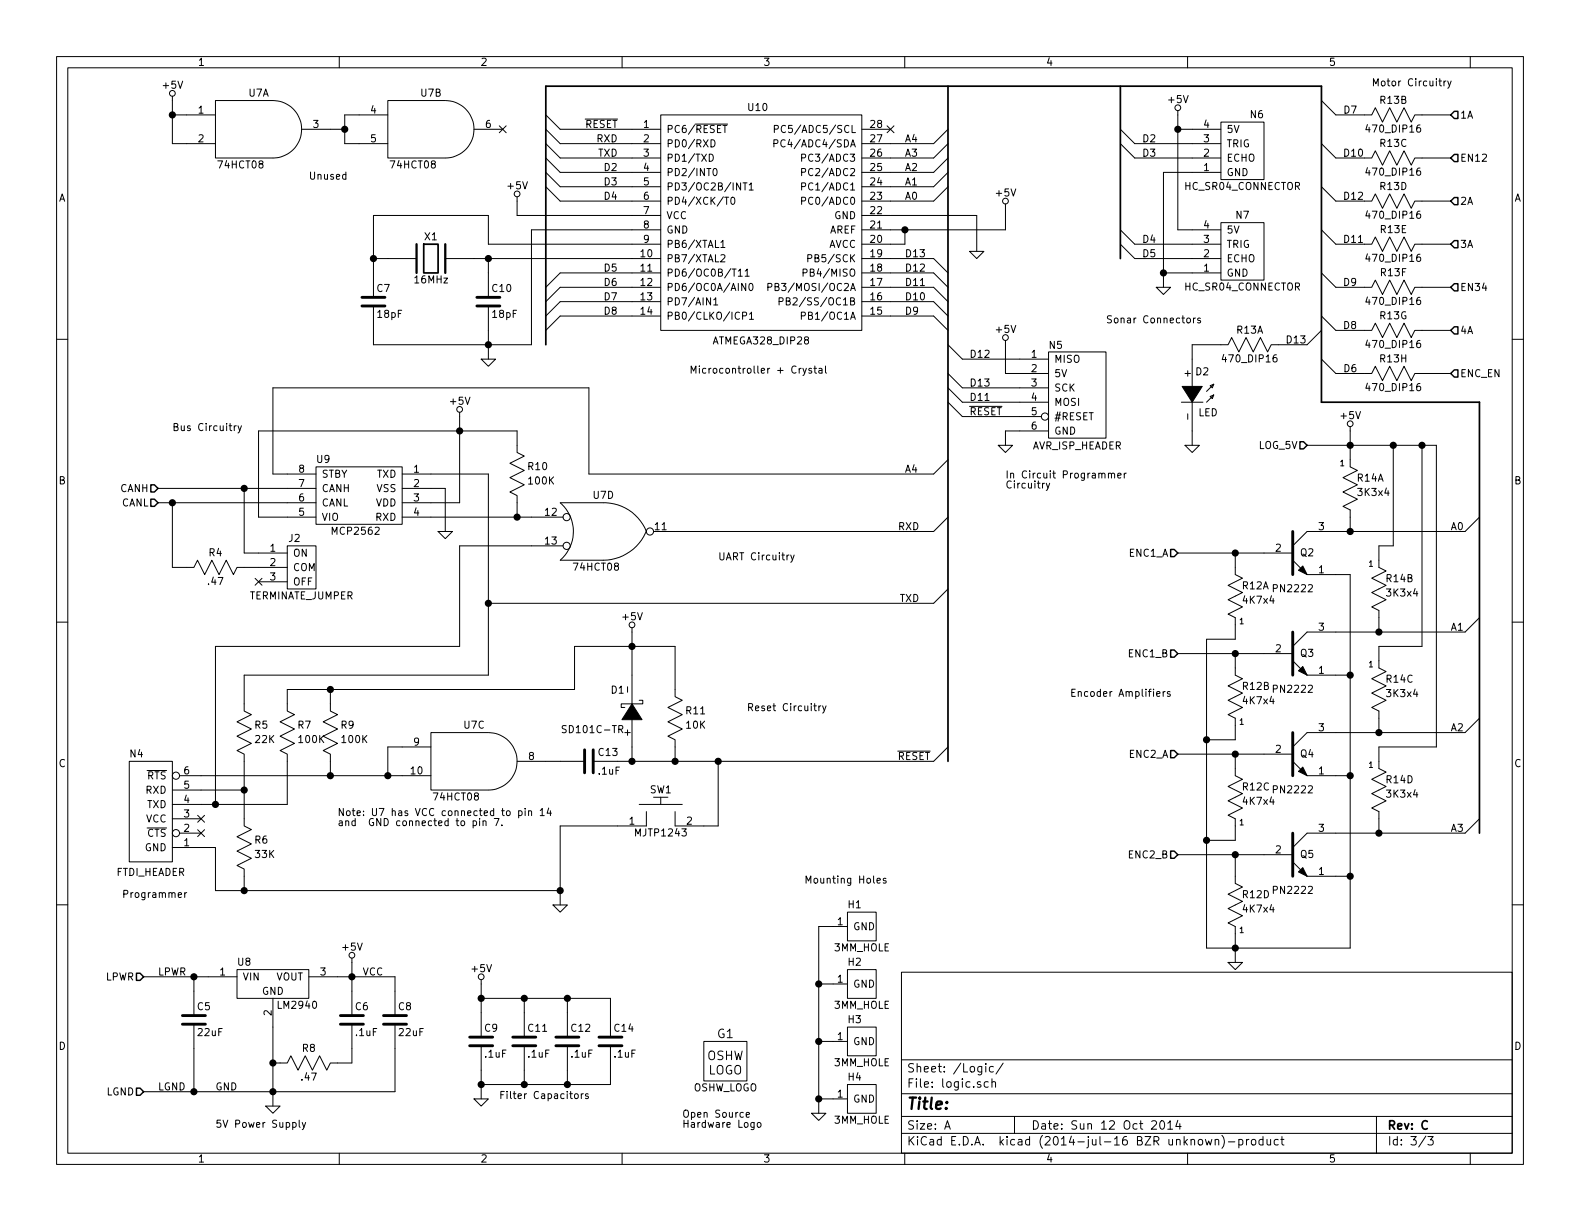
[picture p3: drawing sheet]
<svg xmlns="http://www.w3.org/2000/svg" width="279mm" height="216mm" viewBox="0 0 279 216" stroke-linecap="round" stroke-linejoin="round" font-family="sans-serif">
<g fill="none" stroke="#000" stroke-width=".18">
<path d="M10 10h259.4v195.9h-259.4zM12 12h255.4v191.9h-255.4zM30.5 17v8.4h7.6M48.3 17.8h-10.2v10.1h10.2M48.3 17.8a5.1 5.1 0 0 1 5 5.1 5.1 5.1 0 0 1-5 5M60 10v2M78.7 17.8h-10.1v10.1h10.1M78.8 17.8a5.1 5.1 0 0 1 5 5.1 5.1 5.1 0 0 1-5 5M110 10v2M160 10v2M208.3 19.6v21h7.6M210 10v2"/>
<path d="M233.7 17.8l2.5 2.5h6.4l.6-1.2 1.3 2.5 1.2-2.5 1.3 2.5 1.3-2.5 1.3 2.5 .6-1.3h6.3M254.4 14.3h.5M254.6 13.9v1.1l.3 .2M255.3 14.3v.9M255.7 14.3l-.4 .3M256 14.3l.3 .9M256.6 14.3l-.4 1.2-.2 .1M260 10v2M30.5 20.3h7.6M53.3 22.9h7.7M68.6 20.3h-7.6v5.1h7.6M83.8 22.9h5.1"/>
<path d="M88.3 22.3l1.2 1.2M89.5 22.3l-1.2 1.2M91.4 34.8v3.3h25.4M96.5 27.9l2.6 2.6h17.7M96.5 25.4l2.6 2.5h17.7M96.5 22.9l2.6 2.5h17.7M96.5 20.3l2.6 2.6h17.7M96.5 30.5l2.6 2.5h17.7M96.5 33l2.6 2.6h17.7M103.5 21.1h5.7M116.8 20.3h35.6v38.1h-35.6zM122.9 21.9h5.8"/>
<path d="M125.4 27.3a.64 .64 0 0 1 .7 .6 .64 .64 0 0 1-.7 .6zM125.7 24.7a.64 .64 0 0 1 .7 .6 .64 .64 0 0 1-.7 .7zM126.2 29.9l.2-.1a.67 .67 0 0 1 .4 .6 .67 .67 0 0 1-.4 .7l-.2-.2-.1-.3zM127.8 22.2h.7M128.1 34.9h.8M129.3 35l.2-.1a.67 .67 0 0 1 .5 .6 .67 .67 0 0 1-.5 .6l-.2-.1-.1-.3zM131.4 32.3h.7M131.7 32.3v1.3M132.5 32.7l.3-.4v1.3M132.5 33.6h.7M136.9 25.4l.6-.1v-.5l-.6-.1v1.3M136.9 22.8h.6l.1-.5-.7-.1v1.2"/>
<path d="M141.8 35.5h.6v-.5l-.6-.1v1.2M141.8 33l.6-.1v-.5l-.6-.1v1.3M141.8 30.5l.6-.1v-.5l-.6-.1v1.3M141.8 27.9l.6-.1v-.4l-.6-.1v1.2M152.4 22.9h5.1M152.4 38.1h20.3v6.4M156.9 22.3l1.2 1.2M158.1 22.3l-1.2 1.2M167.6 27.9l-2.5 2.6h-12.7M167.6 25.4l-2.5 2.5h-12.7M167.6 22.9l-2.5 2.5h-12.7M167.6 30.5l-2.5 2.5h-12.7"/>
<path d="M167.6 33l-2.5 2.6h-12.7M177.8 36.1v4.5h-25.4M198.1 25.4l2.6 2.5h15.2M198.1 22.9l2.6 2.5h15.2M208.3 22.9h7.6M215.9 39.4h7.6v10.1h-7.6zM215.9 21.6h7.6v10.2h-7.6zM215.9 30.5h-10.2v20.3M233.7 25.4l2.5 2.5h6.4l.6-1.2 1.3 2.5 1.2-2.5 1.3 2.5 1.3-2.5 1.3 2.5 .6-1.3h6.3M233.7 33l2.5 2.6h6.4l.6-1.3 1.3 2.5 1.2-2.5 1.3 2.5 1.3-2.5 1.3 2.5 .6-1.2h6.3M10 60h2M66 45.7h7.7"/>
<path d="M78.7 45.7h38.1M86.4 45.7v6.9M86.4 54.1v9.4M116.8 48.3h-17.7l-2.6 2.5M116.8 43.2h-30.4v-5.1h-20.4v14.5M116.8 40.6h-22.8v20.4h-28v-6.9M116.8 50.8h-17.7l-2.6 2.5M116.8 53.3h-17.7l-2.6 2.6M116.8 55.9h-17.7l-2.6 2.5M126.2 53l.4-.3v1.2M126.2 53.9h.7M127.5 42.8l.3-.3v1.3"/>
<path d="M127.5 45.1l.5-.1 .1 .1 .1 .3-.8 .9h.8M127.5 43.8h.7M130.6 47.9l.3-.3v1.2M130.6 48.8h.7M131.3 55.9l.6-.1 .1-.5-.7-.1v1.3M131.8 47.9l.3-.3v1.2M131.8 48.8h.7M131.9 50.1v1.3l-.7-1.3v1.3M132.5 50.2l.2-.1a.67 .67 0 0 1 .5 .6 .67 .67 0 0 1-.5 .7l-.2-.1-.1-.4zM132.5 55.5l.4-.3v1.3M132.5 56.5h.7M135.8 50.8l.6-.1v-.5l-.6-.1v1.3"/>
<path d="M137.8 53.3l.6-.1v-.4l-.6-.1v1.2M139 53.2l.6-.1v-.3l-.6-.1v1.2h.5l.2-.1 .1-.3-.3-.3M141.7 55.9l.6-.1 .1-.5-.7-.1v1.3M142 48.2h.6l.1-.5-.7-.1v1.2M142.8 45.7l.7-.1v-.5l-.7-.1v1.3M152.4 48.3h12.7l2.5 2.5M152.4 45.7h12.7l2.5 2.6M152.4 50.8h12.7l2.5 2.5M152.4 53.3h12.7l2.5 2.6M152.4 55.9h12.7l2.5 2.5M160 40.6v2.6h-7.6M171.4 44.5h2.6l-1.3 1.2z"/>
<path d="M198.1 43.2l2.6 2.5h15.2M198.1 40.6l2.6 2.6h15.2M204.5 50.8h2.5l-1.3 1.3zM205.7 48.3h10.2M209.9 56.4l.2-.2 .3 .2 .1 .4-.1 .2-.3 .1-.2-.1zM211 56.2v.9M211.4 56.2l-.4 .3M212.3 56.3l-.3-.1-.2 .2v.2l.5 .1v.3h-.5M233.7 40.6l2.5 2.6h6.4l.6-1.3 1.3 2.6 1.2-2.6 1.3 2.6 1.3-2.6 1.3 2.6 .6-1.3h6.3M233.7 48.3l2.5 2.5h6.4l.6-1.3 1.3 2.6 1.2-2.6 1.3 2.6 1.3-2.6 1.3 2.6 .6-1.3h6.3M233.7 55.9l2.5 2.5h6.4l.6-1.2 1.3 2.5 1.2-2.5 1.3 2.5 1.3-2.5 1.3 2.5 .6-1.3h6.3M233.7 58.4l-2.6 2.6h-6.3l-.6 1.2-1.3-2.5-1.3 2.5-1.3-2.5-1.2 2.5-1.3-2.5-.6 1.3h-6.4v7.6"/>
<path d="M267.4 60h2M41.4 75.3v.8M41.8 75.3l-.4 .2M42.1 75.3l.3 .8M42.7 75.3l-.4 1.2-.2 .1M81.3 72.9v16h-10.2M85.1 63.5h2.5l-1.2 1.3zM141.7 65.1l-.4 .3M142 65.1l.3 .9M142.6 65.1l-.4 1.2-.2 .1M143.5 65.2l-.3-.1-.2 .2 .1 .2 .4 .1v.3h-.5M143.9 65.1h.5"/>
<path d="M144.1 64.7v1.1l.3 .2M144.8 65.2h.5l.1 .8M145.4 65.4l-.6 .2v.1l.2 .3 .4-.1M146 64.7v1.1l.2 .2M167.6 61l2.6 2.5h15.2M167.6 66l2.6 2.6h15.2M167.6 68.6l2.6 2.5h15.2M167.6 71.1l2.6 2.6h13.9M171.4 71.9h5.8M176.5 78.7h2.6l-1.3 1.3zM177.8 60.2v5.8h7.6M185.4 62.2h10.2v15.3h-10.2z"/>
<path d="M185.4 76.2h-7.6v2.5M208.9 71.1h3.8M209.5 78.7h2.6l-1.3 1.3zM210.8 71.1v7.6M214 70.1l.6-.2-.2 .6zM214 68.2l.6-.3-.2 .7zM214.6 69.9l-1.2 1.2M214.6 67.9l-1.2 1.3M231.1 78.7h22.9v53.4h-10.2v3.8l1.3 .6-2.5 1.3 2.5 1.3-2.5 1.2 2.5 1.3-2.5 1.3 1.2 .6v3.8M233.7 63.5l2.5 2.5h6.4l.6-1.2 1.3 2.5 1.2-2.5 1.3 2.5 1.3-2.5 1.3 2.5 .6-1.3h6.3M238.8 75.4v7.2l1.2 .6-2.5 1.3 2.5 1.2-2.5 1.3 2.5 1.3-2.5 1.2 1.3 .7v3.8M246.4 78.7v17.8h-2.6v3.8l1.3 .7-2.5 1.2 2.5 1.3-2.5 1.3 2.5 1.2-2.5 1.3 1.2 .7v3.8"/>
<path d="M251.5 78.7v35.6h-7.7v3.8l1.3 .6-2.5 1.3 2.5 1.3-2.5 1.3 2.5 1.2-2.5 1.3 1.2 .6v3.8M27.9 86.4h28M27.9 88.9h28M30.5 88.9v11.4h3.8l.6-1.2 1.3 2.5 1.3-2.5 1.2 2.5 1.3-2.5 1.3 2.5 .6-1.3h8.9M43.2 86.4v11.4h7.6M50.8 96.5h5.1v7.6h-5.1zM55.9 82.6h15.2v10.1h-15.2zM55.9 91.4h-10.2v-15.2h45.7v3.8l1.3 .6-2.5 1.3 2.5 1.3-2.5 1.3 2.5 1.2-2.5 1.3 1.2 .6v3.8M71.1 83.8h15.3v35.6h-43.2v6.3l1.2 .7-2.5 1.2 2.5 1.3-2.5 1.3 2.5 1.2-2.5 1.3 1.3 .7v12.7l1.2 .6-2.5 1.3 2.5 1.2-2.5 1.3 2.5 1.3-2.5 1.2 1.3 .7v3.8M71.1 86.4h7.6v7.6M71.1 91.4h28.5M77.5 94h2.5l-1.3 1.3z"/>
<path d="M99.6 96.5h-18.3v17.8h-43.2v27.9M106.7 88.9h-7.6a6.7 6.7 0 0 1 0 10.1M106.7 88.9a8 8 0 0 1 7.6 5.1M114.3 94a8.3 8.3 0 0 1-7.6 5.1h-7.6M139.5 98.1l-.3 .3M139.8 98.1l.3 .9M140.4 98.1l-.4 1.2-.2 .1M167.6 81.3l-2.5 2.5h-61v-15.2h-55.8v15.2h7.6M167.6 91.4l-2.5 2.6h-49.5M185 85.4l.3 .9M185.6 85.4l-.4 1.2-.2 .1M196 83.8l.2-.1h.3v.8"/>
<path d="M196 83.7v.8M196.5 83.8l.2-.1h.3l.1 .8M197.7 84.1l.5-.1v-.3h-.4l-.1 .1v.7h.5M198.8 83.7v.8M199.2 83.7l-.4 .2M208.3 97.8h20.3M218.4 97.8v3.8l1.3 .6-2.5 1.3 2.5 1.3-2.5 1.2 2.5 1.3-2.5 1.3 1.2 .6v3.8h-5v54.6h25.4v-66h-7.7l-2.5-2.5M261.6 91.4l-2.5 2.6h-28l-2.5 2.5M10 110h2M45.1 102.3l1.2 1.2M45.7 102.9h5.1M46.3 102.3l-1.2 1.2"/>
<path d="M111.8 111v13.5M167.6 104.1l-2.5 2.6h-78.7M208.3 115.6h20.3M218.4 115.6v3.8l1.3 .6-2.5 1.3 2.5 1.3-2.5 1.2 2.5 1.3-2.5 1.3 1.2 .6v3.8h-5M228.6 116.8l2.5 2.6h7.7M261.6 109.2l-2.5 2.6h-28l-2.5 2.5M267.4 110h2M22.9 134.6h7.6v17.8h-7.6zM26 136.2h3.5M30.5 139.7h12.7M31.7 137.2h44.5M58.4 121.9v3.8l1.3 .7-2.6 1.2 2.6 1.3-2.6 1.3 2.6 1.2-2.6 1.3 1.3 .7v3.8"/>
<path d="M76.2 132.1h-7.6v5.1M86.4 129.5h-10.2v10.2h10.2M86.4 129.5a5.1 5.1 0 0 1 5 5.1 5.1 5.1 0 0 1-5 5.1M91.4 134.6h12M100.1 128.3l-.6 .1v.4l.5 .2 .1 .3-.2 .3-.5-.1M111.8 127v7.6M113 123.8h.7v.7h-3.8v.6h.6M119.4 134.6v-3.8l-1.3-.6 2.5-1.3-2.5-1.3 2.5-1.2-2.5-1.3 2.5-1.3-1.2-.6v-8.9h-17.8v7.6h-50.8v3.8l1.3 .7-2.6 1.2 2.6 1.3-2.6 1.3 2.6 1.2-2.6 1.3 1.3 .7v8.8h-20.3M127 134.6v11.5h-7.6v-2.6M143.9 124.8h.5M144.1 124.4v1.1l.3 .2M144.8 124.8v.9"/>
<path d="M145.2 124.8l-.4 .3M145.5 124.8l.3 .9M146.1 124.8l-.5 1.2-.1 .1M158.7 132.8h5.8M167.6 132.1l-2.5 2.5h-60.2M204.5 122.7l.6-.1v-.2l-.4-.1-.2 .2 .1 .6h.5M205.7 122.3v.8M206 122.3l-.3 .2M206.9 122.4l-.3-.1-.2 .2 .1 .2 .4 .1v.3h-.5M208.3 133.4h20.3M218.4 133.4v3.8l1.3 .6-2.5 1.3 2.5 1.2-2.5 1.3 2.5 1.3-2.5 1.2 1.2 .7v3.8h-5M228.6 134.6l2.5 2.6h7.7"/>
<path d="M261.6 127l-2.5 2.5h-28l-2.5 2.6M10 160h2M26 146.4h3.5M30.5 149.9h7.6v7.6h61M30.5 144.8h5.1M31.5 158.3l.6-.2v-.2l-.4-.1-.2 .2 .1 .6h.5M31.7 147.3h3.9M32.7 157.8v.9M33 157.8l-.3 .3M35 144.2l1.2 1.2M35 146.7l1.2 1.2M36.2 144.2l-1.2 1.2"/>
<path d="M36.2 146.7l-1.2 1.2M83.7 145.2l.3-.1 .3 .3-.1 .5h-.5M83.7 145.1v1.3M84.8 145.1v.9M85.4 145.3l.2-.2 .3 .1 .1 .8M85.4 145.1v.9M87.4 144.7h.8l-.5 1.3M88.7 145.9v.1M91.7 143.4h.4l.2 .2-.1 .5h-.5M91.7 143.4v1.2M92.9 143v.1M92.9 143.4v.8"/>
<path d="M93.5 143.5l.1-.1h.4v.8M93.5 143.4v.8M95.5 143.3l.4-.3v1.2M95.5 144.2h.7M97 142.9l-.3 .9h.8M97.3 143.4v.8M113 142.2h7.6M114.3 143.5v2.6h-15.2v13.9M115.6 141h2.5M116.8 141v1.2M155.1 155.7l.6-.1-.1-.2-.3-.1-.2 .2v.6h.5M156.7 155.4l-.3-.1-.2 .2v.2l.5 .1v.3h-.5"/>
<path d="M208.3 151.1h20.3M218.4 151.1v5.1l1.3 .6-2.5 1.3 2.5 1.3-2.5 1.3 2.5 1.2-2.5 1.3 1.2 .6v6.4M228.6 152.4l2.5 2.5h7.7M261.6 144.8l-2.5 2.5h-28l-2.5 2.6M267.4 160h2M25.4 172.7h16.5M34.3 172.7v6.9M41.9 171.5h12.7v5h-12.7zM48.3 176.5v19.1M54.6 172.7h15.2v6.9M62.2 169.4v10.2M85.1 173.2v10.2"/>
<path d="M85.1 176.5h22.8v6.9M92.7 176.5v6.9M97.8 160h2.5l-1.2 1.3zM100.3 176.5v6.9M144.8 174h5.1M149.9 161.3h5v5.1h-5zM149.9 171.5h5v5h-5zM149.9 163.8h-5.1v33.1M159.4 171.9h108v32h-108zM217.2 170.2h2.5l-1.3 1.3zM34.3 181.1v11.9M47 195.6h2.5l-1.2 1.3z"/>
<path d="M51.8 198.6l.3-.1 .3 .2-.2 .6h-.4M52.9 198.1v1l.2 .2M53.4 198.5l.3 .8M54.1 198.5l-.5 1.1-.2 .1M62.2 181.1v6.9h-3.8l-.6 1.2-1.3-2.5-1.3 2.5-1.2-2.5-1.3 2.5-1.3-2.5-.6 1.3h-2.5M69.8 181.1v11.9h-44.4M83.8 194.3h2.6l-1.3 1.3zM85.1 184.9v9.4M92.7 184.9v6.9M100.3 184.9v6.9M101.7 193.5l.3-.1 .3 .2v.4l-.3 .3-.3-.2zM102.8 193.4v.9"/>
<path d="M103.1 193.4l-.3 .2M104 193.5l-.3-.1-.2 .2 .1 .2 .4 .1v.3h-.5M107.9 184.9v6.9h-22.8M124.5 184.2h7.6v6.9h-7.6zM132 197.1l.5-.1v-.2l-.4-.1-.1 .2v.6h.5M133.3 198.5v1.1l-.5 .1M133.3 198.6l-.3-.1-.2 .2 .1 .6h.4M134 198.6l.1-.1 .4 .1 .1 .5-.2 .2h-.3l-.1-.1zM143.5 196.9h2.5l-1.2 1.2zM144.8 184.2h5.1M144.8 194.3h5.1M149.9 181.6h5v5.1h-5z"/>
<path d="M149.9 191.8h5v5.1h-5zM159.4 197.4h108M159.4 193.4h108M159.4 187.4h108M167.1 199.7l.4-1.5 .5 1.5M167.2 199.2h.7M174.3 188.1v.1M174.3 188.6v1M174.8 191.3h-.5l-.3 .2 .1 .6 .2 .2 .5-.1M175.4 191.4l.2-.1h.4v1M175.4 190.8v1.5M175.7 188.6h-.5l-.2 .2v.6l.2 .2 .5-.1"/>
<path d="M177.4 188l-1.3 1.9M179.4 197.4v3M203.7 198.3l.2-.1h.3l.3 .4-.9 1.1h.9M205.2 198.3l.2-.1a.81 .81 0 0 1 .6 .6 .81 .81 0 0 1-.3 .8l-.1 .1a.79 .79 0 0 1-.4-1.4zM206.5 198.6l.4-.4v1.5M206.5 199.7h.9M208.3 198.1l-.4 1.1h1M208.6 198.7v1M243.4 197.4v6.5M60 203.9v2M110 203.9v2M159.4 200.4h108"/>
<path d="M160 203.9v2M210 203.9v2M213.2 201.5l.3 1 .2-.7 .3 .7 .3-1M214.9 201.6l.2-.1h.4v1M214.9 201.5v1M216.1 200.8a1.71 1.71 0 0 1 0 2.2M217.2 201.9h1.2M219.1 201.5h.4l.3 .3-.1 .6h-.6M219.1 201.5v1.5M220.4 201.5v1M220.9 201.5l-.5 .3M221.4 201.6l.2-.1 .4 .1 .1 .6-.2 .2-.3 .1-.2-.2z"/>
<path d="M223.3 201.5h-.4l-.3 .3 .1 .5 .2 .2 .4-.1M223.3 201v1.5M224.1 201.5v.9l.4 .1 .2-.2M224.7 201.5v1M226 201.5h-.4l-.3 .3 .1 .5 .2 .2 .4-.1M226.5 201.5h.6M226.7 201v1.3l.4 .2M252.1 200.9l-1.2 1.9M252.5 201h.9l-.5 .5 .5 .2v.6l-.2 .2-.7-.2M260 203.9v2"/>
<circle cx="30.5" cy="16.5" r=".51"/>
<circle cx="208.3" cy="19.1" r=".51"/>
<circle cx="91.4" cy="34.3" r=".51"/>
<circle cx="177.8" cy="35.6" r=".51"/>
<circle cx="177.8" cy="59.7" r=".51"/>
<circle cx="81.3" cy="72.4" r=".51"/>
<circle cx="184.8" cy="73.7" r=".63"/>
<circle cx="238.8" cy="74.9" r=".51"/>
<circle cx="100.2" cy="96.5" r=".63"/>
<circle cx="100.2" cy="91.4" r=".63"/>
<circle cx="114.9" cy="94" r=".63"/>
<circle cx="111.8" cy="110.5" r=".51"/>
<circle cx="31.1" cy="137.2" r=".63"/>
<circle cx="31.1" cy="147.3" r=".63"/>
<circle cx="62.2" cy="168.9" r=".51"/>
<circle cx="85.1" cy="172.7" r=".51"/>
</g>
<path d="M209 68.3h3.6l-1.8 2.8zM229.6 118.6l.8-.7 .7 1.5zM229.6 100.8l.8-.7 .7 1.5zM111.8 124.5l1.7 2.8h-3.5zM229.6 136.4l.8-.8 .7 1.6zM229.6 154.2l.8-.8 .7 1.5z" fill="#000" stroke="#000" stroke-width=".18"/>
<g fill="none" stroke="#000" stroke-width=".51">
<path d="M64 54.1h4.1M64 52.6h4.1M84.3 54.1h4.1M84.3 52.6h4.1M228.6 94v7.6M228.6 111.8v7.6M103.4 132.6v4.1M104.9 132.6v4.1M228.6 129.5v7.7M228.6 147.3v7.6M32.3 179.6h4M60.2 179.6h4.1"/>
<path d="M67.8 179.6h4.1M32.3 181.1h4M60.2 181.1h4.1M67.8 181.1h4.1M83.1 184.9h4M83.1 183.4h4M90.7 184.9h4M90.7 183.4h4M98.3 184.9h4.1M98.3 183.4h4.1M105.9 184.9h4.1M105.9 183.4h4.1"/>
</g>
<path d="M73.7 43.2v5.1M78.7 43.2v5.1" fill="none" stroke="#000" stroke-width=".41"/>
<path d="M167.6 15.2v119.4M198.1 15.2v30.5M74.9 43.2h2.6v5.1h-2.6zM96.5 61v-45.8h137.2v55.9h27.9v76.2" fill="none" stroke="#000" stroke-width=".3"/>
<g fill="none" stroke="#000" stroke-width=".25">
<path d="M257.2 19.7h.6v1.3h-.6l-.7-.7zM257.2 27.3h.6v1.3h-.6l-.7-.7zM257.2 34.9h.6v1.3h-.6l-.7-.6zM257.2 42.5h.6v1.3h-.6l-.7-.6zM257.2 50.2h.6v1.2h-.6l-.7-.6zM257.2 57.8h.6v1.3h-.6l-.7-.7zM229.9 78.1h.6l.6 .6-.6 .7h-.6zM257.2 65.4h.6v1.3h-.6l-.7-.7zM26.7 85.7h.6l.6 .7-.6 .6h-.6zM26.7 88.3h.6l.6 .6-.6 .6h-.6zM207 97.2h.6l.7 .6-.7 .6h-.6zM207 114.9h.6l.7 .7-.7 .6h-.6z"/>
<path d="M207 132.7h.6l.7 .7-.7 .6h-.6zM207 150.5h.6l.7 .6-.7 .7h-.6zM24.1 172.1h.7l.6 .6-.6 .7h-.7zM24.1 192.4h.7l.6 .6-.6 .7h-.7z"/>
</g>
<g fill="#000" stroke="#000" stroke-width=".25">
<circle cx="30.5" cy="20.3" r=".51"/>
<circle cx="61" cy="22.9" r=".51"/>
<circle cx="208.3" cy="22.9" r=".51"/>
<circle cx="66" cy="45.7" r=".51"/>
<circle cx="86.4" cy="45.7" r=".51"/>
<circle cx="160" cy="40.6" r=".51"/>
<circle cx="205.7" cy="48.3" r=".51"/>
<circle cx="81.3" cy="76.2" r=".51"/>
<circle cx="86.4" cy="61" r=".51"/>
<circle cx="238.8" cy="78.7" r=".51"/>
<circle cx="246.4" cy="78.7" r=".51"/>
<circle cx="251.5" cy="78.7" r=".51"/>
<circle cx="30.5" cy="88.9" r=".51"/>
<circle cx="43.2" cy="86.4" r=".51"/>
<circle cx="91.4" cy="91.4" r=".51"/>
<circle cx="218.4" cy="97.8" r=".51"/>
<circle cx="238.8" cy="94" r=".51"/>
<circle cx="86.4" cy="106.7" r=".51"/>
<circle cx="111.8" cy="114.3" r=".51"/>
<circle cx="218.4" cy="115.6" r=".51"/>
<circle cx="238.8" cy="119.4" r=".51"/>
<circle cx="243.8" cy="111.8" r=".51"/>
<circle cx="43.2" cy="139.7" r=".51"/>
<circle cx="58.4" cy="121.9" r=".51"/>
<circle cx="58.4" cy="137.2" r=".51"/>
<circle cx="68.6" cy="137.2" r=".51"/>
<circle cx="111.8" cy="134.6" r=".51"/>
<circle cx="119.4" cy="134.6" r=".51"/>
<circle cx="127" cy="134.6" r=".51"/>
<circle cx="213.4" cy="130.8" r=".51"/>
<circle cx="218.4" cy="133.4" r=".51"/>
<circle cx="238.8" cy="137.2" r=".51"/>
<circle cx="243.8" cy="129.5" r=".51"/>
<circle cx="38.1" cy="142.2" r=".51"/>
<circle cx="43.2" cy="157.5" r=".51"/>
<circle cx="99.1" cy="157.5" r=".51"/>
<circle cx="213.4" cy="148.6" r=".51"/>
<circle cx="218.4" cy="151.1" r=".51"/>
<circle cx="238.8" cy="154.9" r=".51"/>
<circle cx="243.8" cy="147.3" r=".51"/>
<circle cx="34.3" cy="172.7" r=".51"/>
<circle cx="62.2" cy="172.7" r=".51"/>
<circle cx="85.1" cy="176.5" r=".51"/>
<circle cx="92.7" cy="176.5" r=".51"/>
<circle cx="100.3" cy="176.5" r=".51"/>
<circle cx="144.8" cy="174" r=".51"/>
<circle cx="218.4" cy="167.6" r=".51"/>
<circle cx="34.3" cy="193" r=".51"/>
<circle cx="48.3" cy="193" r=".51"/>
<circle cx="48.3" cy="188" r=".51"/>
<circle cx="85.1" cy="191.8" r=".51"/>
<circle cx="92.7" cy="191.8" r=".51"/>
<circle cx="100.3" cy="191.8" r=".51"/>
<circle cx="144.8" cy="194.3" r=".51"/>
<circle cx="144.8" cy="184.2" r=".51"/>
</g>
<text font-size="2.8" x="160.4" y="196.2">Title:</text>
<g font-size="2.1">
<text x="126.9" y="183.6">G1</text>
<text x="125" y="187.5">OSHW</text>
<text x="125.1" y="190">LOGO</text>
<text x="160.4" y="189.6">Sheet: /Logic/</text>
<text x="160.4" y="192.3">File: logic.sch</text>
<text x="160.4" y="202.5">KiCad E.D.A. kicad (2014-jul-16 BZR unknown)-product</text>
<text x="160.4" y="199.7">Size: A</text>
<text x="182.4" y="199.7">Date: Sun 12 Oct 2014</text>
<text x="245.4" y="199.7">Rev: C</text>
<text x="245.4" y="202.5">Id: 3/3</text>
</g>
<g font-size="1.8">
<text x="35" y="11.6">1</text>
<text x="85" y="11.6">2</text>
<text x="135" y="11.6">3</text>
<text x="185" y="11.6">4</text>
<text x="235" y="11.6">5</text>
<text x="28.9" y="15.7">+5V</text>
<text x="44" y="17.1">U7A</text>
<text x="74.4" y="17.1">U7B</text>
<text x="242.6" y="15.2">Motor Circuitry</text>
<text x="35.1" y="20.1">1</text>
<text x="55.4" y="22.6">3</text>
<text x="65.6" y="20.1">4</text>
<text x="85.9" y="22.6">6</text>
<text x="103.3" y="22.6">RESET</text>
<text x="113.8" y="22.6">1</text>
<text x="117.9" y="23.5">PC6/RESET</text>
<text x="132.4" y="19.6">U10</text>
<text x="138.6" y="23.5">PC5/ADC5/SCL</text>
<text x="154" y="22.6">28</text>
<text x="206.7" y="18.2">+5V</text>
<text x="212.9" y="22.6">4</text>
<text x="216.9" y="23.5">5V</text>
<text x="221.1" y="20.9">N6</text>
<text x="237.8" y="20.1">D7</text>
<text x="242" y="23.4">470_DIP16</text>
<text x="244.1" y="18.3">R13B</text>
<text x="258.2" y="21">1A</text>
<text x="35.1" y="25.1">2</text>
<text x="38.8" y="29.8">74HCT08</text>
<text x="65.6" y="25.1">5</text>
<text x="69.2" y="29.8">74HCT08</text>
<text x="105.5" y="25.1">RXD</text>
<text x="105.7" y="27.7">TXD</text>
<text x="113.8" y="25.1">2</text>
<text x="113.8" y="27.7">3</text>
<text x="117.9" y="26">PD0/RXD</text>
<text x="117.9" y="28.6">PD1/TXD</text>
<text x="138.4" y="26">PC4/ADC4/SDA</text>
<text x="142.6" y="28.6">PC3/ADC3</text>
<text x="154" y="27.7">26</text>
<text x="154" y="25.1">27</text>
<text x="160" y="27.7">A3</text>
<text x="160" y="25.1">A4</text>
<text x="202.2" y="25.1">D2</text>
<text x="202.2" y="27.7">D3</text>
<text x="212.9" y="27.7">2</text>
<text x="212.9" y="25.1">3</text>
<text x="216.9" y="28.6">ECHO</text>
<text x="216.9" y="26">TRIG</text>
<text x="237.5" y="27.7">D10</text>
<text x="244.1" y="26">R13C</text>
<text x="258.2" y="28.6">EN12</text>
<text x="10.4" y="35.6">A</text>
<text x="54.6" y="31.8">Unused</text>
<text x="89.8" y="33.5">+5V</text>
<text x="107" y="35.3">D4</text>
<text x="107" y="32.8">D3</text>
<text x="107" y="30.2">D2</text>
<text x="113.8" y="30.2">4</text>
<text x="113.8" y="32.8">5</text>
<text x="113.8" y="35.3">6</text>
<text x="117.9" y="31.1">PD2/INT0</text>
<text x="117.9" y="33.7">PD3/OC2B/INT1</text>
<text x="142.6" y="33.7">PC1/ADC1</text>
<text x="142.6" y="31.1">PC2/ADC2</text>
<text x="154" y="35.3">23</text>
<text x="154" y="32.8">24</text>
<text x="154" y="30.2">25</text>
<text x="160" y="35.3">A0</text>
<text x="160" y="32.8">A1</text>
<text x="160" y="30.2">A2</text>
<text x="176.2" y="34.7">+5V</text>
<text x="209.5" y="33.6">HC_SR04_CONNECTOR</text>
<text x="212.9" y="30.2">1</text>
<text x="216.9" y="31.1">GND</text>
<text x="237.5" y="35.3">D12</text>
<text x="242" y="31">470_DIP16</text>
<text x="244.1" y="33.6">R13D</text>
<text x="267.8" y="35.6">A</text>
<text x="113.8" y="37.8">7</text>
<text x="113.8" y="40.4">8</text>
<text x="117.9" y="36.2">PD4/XCK/T0</text>
<text x="117.9" y="38.7">VCC</text>
<text x="117.9" y="41.3">GND</text>
<text x="142.6" y="36.2">PC0/ADC0</text>
<text x="146.6" y="41.3">AREF</text>
<text x="147.4" y="38.7">GND</text>
<text x="154" y="40.4">21</text>
<text x="154" y="37.8">22</text>
<text x="212.9" y="40.4">4</text>
<text x="216.9" y="41.3">5V</text>
<text x="218.6" y="38.7">N7</text>
<text x="242" y="38.7">470_DIP16</text>
<text x="244.2" y="41.2">R13E</text>
<text x="258.2" y="36.2">2A</text>
<text x="75.1" y="42.5">X1</text>
<text x="113.3" y="45.5">10</text>
<text x="113.8" y="42.9">9</text>
<text x="117.9" y="43.8">PB6/XTAL1</text>
<text x="117.9" y="46.4">PB7/XTAL2</text>
<text x="143.7" y="46.4">PB5/SCK</text>
<text x="146.4" y="43.8">AVCC</text>
<text x="154" y="42.9">20</text>
<text x="154" y="45.5">19</text>
<text x="160" y="45.5">D13</text>
<text x="202.2" y="42.9">D4</text>
<text x="202.2" y="45.5">D5</text>
<text x="212.9" y="45.5">2</text>
<text x="212.9" y="42.9">3</text>
<text x="216.9" y="46.4">ECHO</text>
<text x="216.9" y="43.8">TRIG</text>
<text x="237.5" y="42.9">D11</text>
<text x="242" y="46.3">470_DIP16</text>
<text x="258.2" y="43.8">3A</text>
<text x="66.7" y="51.6">C7</text>
<text x="73.4" y="50.1">16MHz</text>
<text x="87.1" y="51.6">C10</text>
<text x="107" y="50.5">D6</text>
<text x="107" y="48">D5</text>
<text x="107" y="53.1">D7</text>
<text x="113.3" y="48">11</text>
<text x="113.3" y="50.5">12</text>
<text x="113.3" y="53.1">13</text>
<text x="117.9" y="48.9">PD6/OC0B/T11</text>
<text x="117.9" y="51.4">PD6/OC0A/AIN0</text>
<text x="117.9" y="54">PD7/AIN1</text>
<text x="137.5" y="51.4">PB3/MOSI/OC2A</text>
<text x="139.7" y="54">PB2/SS/OC1B</text>
<text x="142.9" y="48.9">PB4/MISO</text>
<text x="154" y="53.1">16</text>
<text x="154" y="50.5">17</text>
<text x="154" y="48">18</text>
<text x="160" y="53.1">D10</text>
<text x="160" y="50.5">D11</text>
<text x="160" y="48">D12</text>
<text x="209.5" y="51.4">HC_SR04_CONNECTOR</text>
<text x="212.9" y="48">1</text>
<text x="216.9" y="48.9">GND</text>
<text x="237.5" y="50.5">D9</text>
<text x="242" y="53.9">470_DIP16</text>
<text x="244.2" y="48.8">R13F</text>
<text x="258.2" y="51.4">EN34</text>
<text x="66.8" y="56.2">18pF</text>
<text x="87.1" y="56.2">18pF</text>
<text x="107" y="55.6">D8</text>
<text x="113.3" y="55.6">14</text>
<text x="117.9" y="56.5">PB0/CLKO/ICP1</text>
<text x="142.5" y="56.5">PB1/OC1A</text>
<text x="154" y="55.6">15</text>
<text x="160" y="55.6">D9</text>
<text x="176.2" y="58.9">+5V</text>
<text x="195.6" y="57.2">Sonar Connectors</text>
<text x="218.7" y="59">R13A</text>
<text x="237.5" y="58.2">D8</text>
<text x="244.1" y="56.4">R13G</text>
<text x="258.2" y="59.1">4A</text>
<text x="126.4" y="60.9">ATMEGA328_DIP28</text>
<text x="171.4" y="63.2">D12</text>
<text x="182.4" y="63.2">1</text>
<text x="182.4" y="65.8">2</text>
<text x="185.6" y="61.7">N5</text>
<text x="186.4" y="64.1">MISO</text>
<text x="216.6" y="64.1">470_DIP16</text>
<text x="227.3" y="60.7">D13</text>
<text x="237.8" y="65.8">D6</text>
<text x="242" y="61.5">470_DIP16</text>
<text x="244.1" y="64.1">R13H</text>
<text x="79.7" y="71.6">+5V</text>
<text x="121.9" y="66">Microcontroller + Crystal</text>
<text x="171.4" y="70.9">D11</text>
<text x="171.4" y="68.3">D13</text>
<text x="182.4" y="68.3">3</text>
<text x="182.4" y="70.9">4</text>
<text x="186.4" y="66.7">5V</text>
<text x="186.4" y="69.2">SCK</text>
<text x="186.4" y="71.8">MOSI</text>
<text x="210.6" y="66.5" transform="rotate(-90 210.6 66.5)">+</text>
<text x="211.5" y="66.3">D2</text>
<text x="242" y="69.1">470_DIP16</text>
<text x="258.2" y="66.7">ENC_EN</text>
<text x="30.5" y="76.2">Bus Circuitry</text>
<text x="171.4" y="73.4">RESET</text>
<text x="182.4" y="73.4">5</text>
<text x="182.4" y="75.9">6</text>
<text x="186.4" y="74.3">#RESET</text>
<text x="186.4" y="76.8">GND</text>
<text x="210.6" y="73.9" transform="rotate(-90 210.6 73.9)">-</text>
<text x="211.9" y="73.6">LED</text>
<text x="237.2" y="74.1">+5V</text>
<text x="52.9" y="83.6">8</text>
<text x="56" y="81.8">U9</text>
<text x="73.2" y="83.6">1</text>
<text x="93.4" y="83.1">R10</text>
<text x="160" y="83.6">A4</text>
<text x="182.5" y="79.5">AVR_ISP_HEADER</text>
<text x="222.5" y="79.4">LOG_5V</text>
<text x="10.4" y="85.6">B</text>
<text x="21.2" y="87">CANH</text>
<text x="21.4" y="89.5">CANL</text>
<text x="52.9" y="88.6">6</text>
<text x="52.9" y="86.1">7</text>
<text x="56.9" y="89.5">CANL</text>
<text x="56.9" y="87">CANH</text>
<text x="56.9" y="84.5">STBY</text>
<text x="66.4" y="89.5">VDD</text>
<text x="66.6" y="84.5">TXD</text>
<text x="66.6" y="87">VSS</text>
<text x="73.2" y="86.1">2</text>
<text x="73.2" y="88.6">3</text>
<text x="93.6" y="85.6">100K</text>
<text x="104.9" y="88.2">U7D</text>
<text x="177.8" y="84.6">In Circuit Programmer</text>
<text x="177.8" y="86.4">Circuitry</text>
<text x="240" y="85.1">R14A</text>
<text x="240.3" y="87.7">3K3x4</text>
<text x="267.8" y="85.6">B</text>
<text x="51.1" y="95.8">J2</text>
<text x="52.9" y="91.2">5</text>
<text x="56.9" y="92.1">VIO</text>
<text x="58.9" y="94.5">MCP2562</text>
<text x="66.4" y="92.1">RXD</text>
<text x="73.2" y="91.2">4</text>
<text x="96.4" y="91.2">12</text>
<text x="115.9" y="93.7">11</text>
<text x="158.8" y="93.7">RXD</text>
<text x="233.2" y="93.7">3</text>
<text x="256.5" y="93.7">A0</text>
<text x="37" y="98.3">R4</text>
<text x="47.8" y="97.5">1</text>
<text x="47.8" y="100.1">2</text>
<text x="51.8" y="98.4">ON</text>
<text x="51.8" y="101">COM</text>
<text x="96.4" y="96.3">13</text>
<text x="101.6" y="100.9">74HCT08</text>
<text x="127" y="99.1">UART Circuitry</text>
<text x="199.6" y="98.4">ENC1_A</text>
<text x="225.6" y="97.5">2</text>
<text x="230" y="98.3">Q2</text>
<text x="233.2" y="101.3">1</text>
<text x="36.9" y="103.4">.47</text>
<text x="44" y="106">TERMINATE_JUMPER</text>
<text x="47.8" y="102.6">3</text>
<text x="51.8" y="103.5">OFF</text>
<text x="159" y="106.4">TXD</text>
<text x="219.7" y="104.2">R12A</text>
<text x="220" y="106.7">4K7x4</text>
<text x="225.4" y="104.7">PN2222</text>
<text x="245.2" y="102.9">R14B</text>
<text x="245.4" y="105.5">3K3x4</text>
<text x="110.2" y="109.7">+5V</text>
<text x="233.2" y="111.5">3</text>
<text x="256.5" y="111.5">A1</text>
<text x="199.6" y="116.2">ENC1_B</text>
<text x="225.6" y="115.3">2</text>
<text x="230" y="116.1">Q3</text>
<text x="233.2" y="119.1">1</text>
<text x="108.1" y="122.6">D1</text>
<text x="111.5" y="122.2" transform="rotate(-90 111.5 122.2)">-</text>
<text x="132.1" y="125.7">Reset Circuitry</text>
<text x="189.2" y="123.2">Encoder Amplifiers</text>
<text x="219.8" y="122">R12B</text>
<text x="220" y="124.5">4K7x4</text>
<text x="225.4" y="122.5">PN2222</text>
<text x="245.2" y="120.7">R14C</text>
<text x="245.4" y="123.2">3K3x4</text>
<text x="45.1" y="128.8">R5</text>
<text x="45.2" y="131.4">22K</text>
<text x="52.7" y="128.8">R7</text>
<text x="52.9" y="131.4">100K</text>
<text x="60.3" y="128.8">R9</text>
<text x="60.6" y="131.4">100K</text>
<text x="73.2" y="131.8">9</text>
<text x="82.1" y="128.8">U7C</text>
<text x="100" y="129.6">SD101C-TR</text>
<text x="111.5" y="130" transform="rotate(-90 111.5 130)">+</text>
<text x="121.4" y="126.3">R11</text>
<text x="121.4" y="128.8">10K</text>
<text x="233.2" y="129.3">3</text>
<text x="256.5" y="129.3">A2</text>
<text x="10.4" y="135.6">C</text>
<text x="23" y="133.9">N4</text>
<text x="25.9" y="137.8">RTS</text>
<text x="32.5" y="136.9">6</text>
<text x="72.7" y="136.9">10</text>
<text x="93.5" y="134.4">8</text>
<text x="105.9" y="133.7">C13</text>
<text x="105.9" y="137">.1uF</text>
<text x="158.7" y="134.4">RESET</text>
<text x="199.6" y="134">ENC2_A</text>
<text x="225.6" y="133.1">2</text>
<text x="230" y="133.9">Q4</text>
<text x="233.2" y="136.9">1</text>
<text x="267.8" y="135.6">C</text>
<text x="25.7" y="140.3">RXD</text>
<text x="25.9" y="142.9">TXD</text>
<text x="32.5" y="142">4</text>
<text x="32.5" y="139.4">5</text>
<text x="76.9" y="141.5">74HCT08</text>
<text x="114.9" y="140.3">SW1</text>
<text x="219.8" y="139.8">R12C</text>
<text x="220" y="142.3">4K7x4</text>
<text x="225.4" y="140.3">PN2222</text>
<text x="245.2" y="138.5">R14D</text>
<text x="245.4" y="141">3K3x4</text>
<text x="25.7" y="145.4">VCC</text>
<text x="25.9" y="148">CTS</text>
<text x="32.5" y="149.6">1</text>
<text x="32.5" y="147.1">2</text>
<text x="32.5" y="144.5">3</text>
<text x="45.1" y="149.1">R6</text>
<text x="59.7" y="144.3">Note: U7 has VCC connected to pin 14</text>
<text x="59.7" y="146">and GND connected to pin 7.</text>
<text x="111.3" y="145.8">1</text>
<text x="112.5" y="147.9">MJTP1243</text>
<text x="121.4" y="145.8">2</text>
<text x="233.2" y="147.1">3</text>
<text x="256.5" y="147.1">A3</text>
<text x="20.5" y="154.9">FTDI_HEADER</text>
<text x="25.5" y="150.5">GND</text>
<text x="45.2" y="151.7">33K</text>
<text x="199.6" y="151.8">ENC2_B</text>
<text x="225.6" y="150.9">2</text>
<text x="230" y="151.7">Q5</text>
<text x="233.2" y="154.7">1</text>
<text x="21.6" y="158.8">Programmer</text>
<text x="142.2" y="156.2">Mounting Holes</text>
<text x="150" y="160.6">H1</text>
<text x="219.8" y="158.8">R12D</text>
<text x="220" y="161.3">4K7x4</text>
<text x="225.4" y="158">PN2222</text>
<text x="148.1" y="163.6">1</text>
<text x="150.9" y="164.5">GND</text>
<text x="18.5" y="173.4">LPWR</text>
<text x="27.9" y="172.5">LPWR</text>
<text x="38.9" y="172.5">1</text>
<text x="42.1" y="170.7">U8</text>
<text x="42.9" y="173.4">VIN</text>
<text x="48.7" y="173.4">VOUT</text>
<text x="56.7" y="172.5">3</text>
<text x="60.6" y="168.1">+5V</text>
<text x="64.1" y="172.5">VCC</text>
<text x="83.5" y="171.9">+5V</text>
<text x="147.5" y="168.2">3MM_HOLE</text>
<text x="148.1" y="173.7">1</text>
<text x="150" y="170.7">H2</text>
<text x="34.9" y="178.6">C5</text>
<text x="46.3" y="175.9">GND</text>
<text x="48" y="179.6" transform="rotate(-90 48 179.6)">2</text>
<text x="49.3" y="178.4">LM2940</text>
<text x="62.9" y="178.6">C6</text>
<text x="70.5" y="178.6">C8</text>
<text x="147.5" y="178.4">3MM_HOLE</text>
<text x="150.9" y="174.6">GND</text>
<text x="10.4" y="185.6">D</text>
<text x="35.1" y="183.2">22uF</text>
<text x="53.5" y="186">R8</text>
<text x="63" y="183.2">.1uF</text>
<text x="70.6" y="183.2">22uF</text>
<text x="85.7" y="182.4">C9</text>
<text x="93.4" y="182.4">C11</text>
<text x="101.1" y="182.4">C12</text>
<text x="108.7" y="182.4">C14</text>
<text x="148.1" y="183.9">1</text>
<text x="150" y="180.9">H3</text>
<text x="150.9" y="184.8">GND</text>
<text x="267.8" y="185.6">D</text>
<text x="53.4" y="191.1">.47</text>
<text x="85.8" y="187">.1uF</text>
<text x="93.4" y="187">.1uF</text>
<text x="101.1" y="187">.1uF</text>
<text x="108.7" y="187">.1uF</text>
<text x="147.5" y="188.5">3MM_HOLE</text>
<text x="150" y="191.1">H4</text>
<text x="18.7" y="193.7">LGND</text>
<text x="27.9" y="192.8">LGND</text>
<text x="38.1" y="192.8">GND</text>
<text x="88.3" y="194.3">Filter Capacitors</text>
<text x="120.6" y="197.6">Open Source</text>
<text x="122.4" y="193">OSHW_LOGO</text>
<text x="148.1" y="194.1">1</text>
<text x="150.9" y="194.9">GND</text>
<text x="38.1" y="199.4">5V Power Supply</text>
<text x="120.6" y="199.4">Hardware Logo</text>
<text x="147.5" y="198.7">3MM_HOLE</text>
<text x="35" y="205.5">1</text>
<text x="85" y="205.5">2</text>
<text x="135" y="205.5">3</text>
<text x="185" y="205.5">4</text>
<text x="235" y="205.5">5</text>
</g>
<g font-size="1.4">
<text x="237" y="82.4">1</text>
<text x="242.1" y="100.2">1</text>
<text x="219.2" y="110.4">1</text>
<text x="242.1" y="118">1</text>
<text x="219.2" y="128.1">1</text>
<text x="242.1" y="135.8">1</text>
<text x="219.2" y="145.9">1</text>
<text x="219.2" y="165">1</text>
</g>
</svg>
